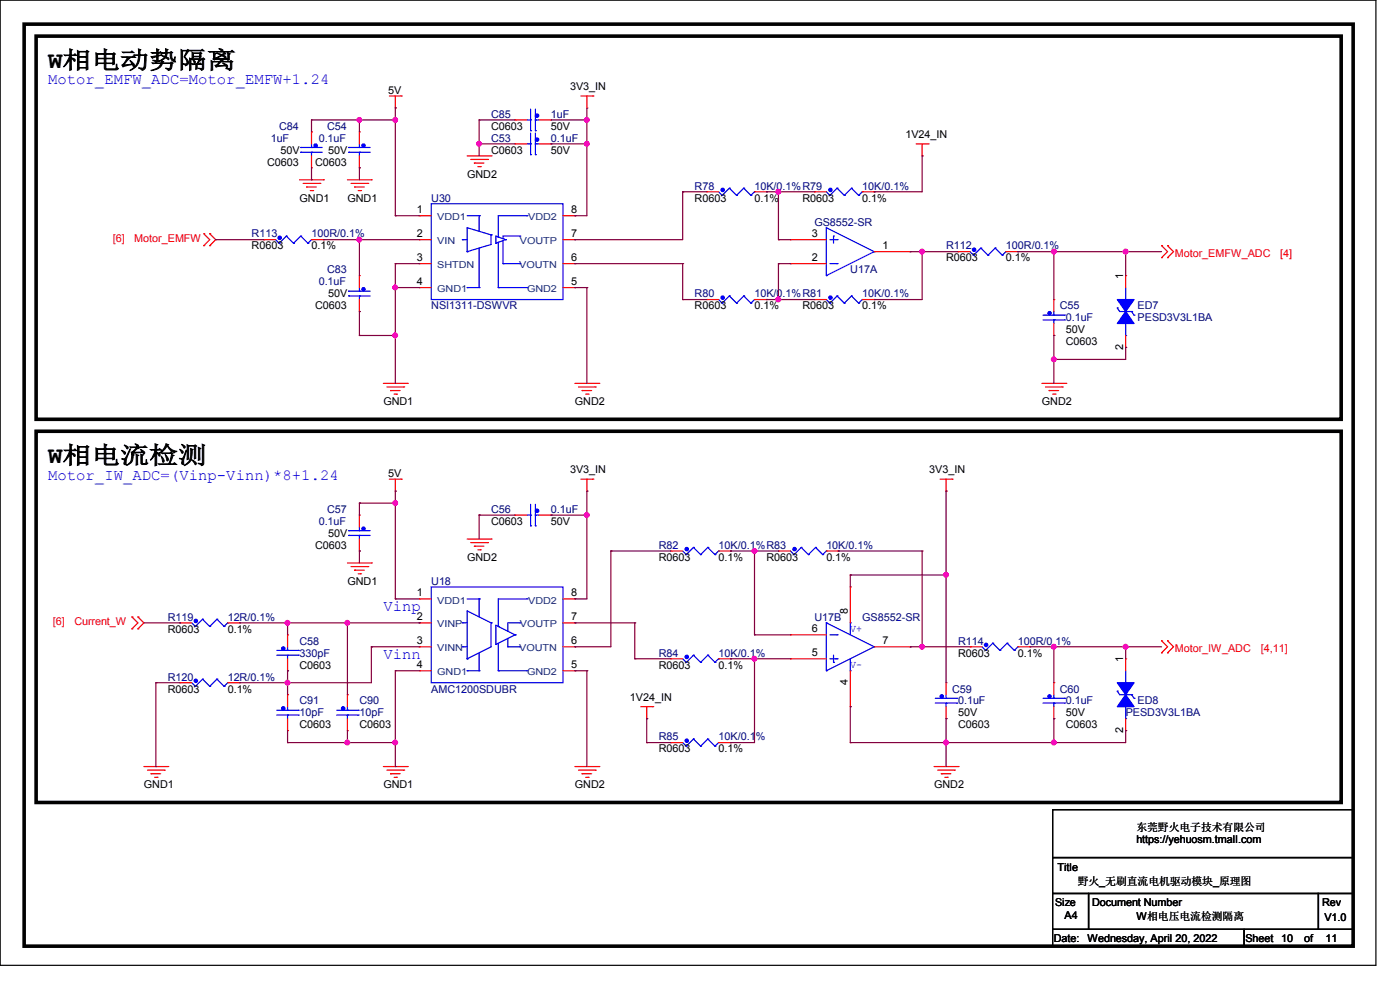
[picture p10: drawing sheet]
<svg xmlns="http://www.w3.org/2000/svg" width="297mm" height="210mm" viewBox="0 0 297 210" stroke-linecap="round" stroke-linejoin="round" font-family="sans-serif">
<path d="M0 0h291.9v204.8h-291.9zM223.3 171.7h63.8v10.2h-63.8zM223.3 181.9h63.8v7.6h-63.8zM223.3 189.5h7.6v7.6h-7.6zM223.3 197.1h40.6v3.6h-40.6zM230.9 189.5h48.8v7.6h-48.8zM263.9 197.1h23.2v3.6h-23.2zM279.7 189.5h7.4v7.6h-7.4z" fill="none" stroke="#000" stroke-width=".25"/>
<path d="M5.1 5.1h282v195.6h-282zM7.7 7.7h276.8v81.2h-276.8zM7.7 91.5h276.8v78.7h-276.8z" fill="none" stroke="#000" stroke-width=".76"/>
<g fill="none" stroke="#f00" stroke-width=".25">
<path d="M63.5 38.1h5.1M64.3 38.9h3.6M65.1 39.7h.1M65.1 39.7h2M67.9 38.9h.1M68.6 38.1h.1M73.7 38.1h5.1M74.5 38.9h3.5M75.2 39.7h.1M75.2 39.7h2.1M78 38.9h.1M78.8 38.1h.1"/>
<path d="M82.6 20.4h2.5M83.9 22.9h.1M83.9 20.4v2.5M85.1 20.4h.1M99.1 33.1h5.1M99.9 33.8h3.5M100.6 34.6h.1M100.6 34.6h2.1M101.4 35.3h.5M101.9 35.3h.1M103.4 33.8h.1M104.2 33.1h.1"/>
<path d="M123.2 20.4h2.6M124.5 22.9h.1M124.5 20.4v2.5M125.8 20.4h.1M194.4 30.5h2.5M195.6 33.1h.1M195.6 30.5v2.6M196.9 30.5h.1M43.2 52.1h.1M43.2 49.6h.1M43.2 49.6l1.3 1.2-1.3 1.3M44.5 49.6h.1"/>
<path d="M44.5 52.1h.1M44.5 49.6l1.3 1.2-1.3 1.3M65.8 40.4h.5M66.3 40.4h.1M76 40.4h.5M76.5 40.4h.1M246.4 52.1h.1M246.4 54.7h.1M246.4 52.1l1.3 1.3-1.3 1.3M247.7 52.1h.1M247.7 54.7h.1M247.7 52.1l1.3 1.3-1.3 1.3"/>
<path d="M81.3 81.3h5.1M82.1 82.1h3.5M82.8 82.8h.1M82.8 82.8h2.1M83.6 83.6h.5M84.1 83.6h.1M85.6 82.1h.1M86.4 81.3h.1M122 81.3h5M122.7 82.1h3.6M123.5 82.8h.1M123.5 82.8h2"/>
<path d="M124.2 83.6h.6M124.8 83.6h.1M126.3 82.1h.1M127 81.3h.1M221 81.3h5.1M221.8 82.1h3.5M222.5 82.8h.1M222.5 82.8h2.1M223.3 83.6h.5M223.8 83.6h.1M225.3 82.1h.1M226.1 81.3h.1"/>
<path d="M73.7 119.4h5.1M78.8 119.4h.1M82.6 101.6h2.5M83.9 104.2h.1M83.9 101.6v2.6M85.1 101.6h.1M99.1 114.3h5.1M99.9 115.1h3.5M100.6 115.9h.1M100.6 115.9h2.1M101.4 116.6h.5M101.9 116.6h.1"/>
<path d="M103.4 115.1h.1M104.2 114.3h.1M123.2 101.6h2.6M124.5 104.2h.1M124.5 101.6v2.6M125.8 101.6h.1M199.4 101.6h2.6M200.7 104.2h.1M200.7 101.6v2.6M202 101.6h.1M28 133.4h.1M28 130.9h.1"/>
<path d="M28 130.9l1.3 1.2-1.3 1.3M29.3 130.9h.1M29.3 133.4h.1M29.3 130.9l1.2 1.2-1.2 1.3M74.5 120.2h3.5M75.2 120.9h.1M75.2 120.9h2.1M76 121.7h.5M76.5 121.7h.1M78 120.2h.1M246.4 135.9h.1M246.4 138.5h.1"/>
<path d="M246.4 135.9l1.3 1.3-1.3 1.3M247.7 135.9h.1M247.7 138.5h.1M247.7 135.9l1.3 1.3-1.3 1.3M135.9 149.9h2.6M137.2 152.4h.1M137.2 149.9v2.5M138.5 149.9h.1M30.5 162.6h5.1M31.3 163.4h3.5M32 164.1h.1M32 164.1h2.1"/>
<path d="M32.8 164.9h.5M33.3 164.9h.1M34.8 163.4h.1M35.6 162.6h.1M81.3 162.6h5.1M82.1 163.4h3.5M82.8 164.1h.1M82.8 164.1h2.1M83.6 164.9h.5M84.1 164.9h.1M85.6 163.4h.1M86.4 162.6h.1"/>
<path d="M122 162.6h5M122.7 163.4h3.6M123.5 164.1h.1M123.5 164.1h2M124.2 164.9h.6M124.8 164.9h.1M126.3 163.4h.1M127 162.6h.1M198.2 162.6h5M198.9 163.4h3.6M199.7 164.1h.1M199.7 164.1h2"/>
<path d="M200.4 164.9h.6M201 164.9h.1M202.5 163.4h.1M203.2 162.6h.1"/>
</g>
<path d="M237.5 147.4h2.6M238.8 144.8h.1M238.8 152.4h.1M238.8 142.3v2.5M238.8 149.9v2.5M240.1 147.4h.1" fill="none" stroke="#00f" stroke-width=".25"/>
<path d="M237 144.8h3.6l-1.8 2.6z" fill-rule="evenodd" fill="#00f"/>
<path d="M237 144.8h3.6l-1.8 2.6zM237 146.6h.1M237 146.6l.5 .8M240.1 147.4l.5 .7M240.6 148.1h.1" fill="none" stroke="#00f" stroke-width=".25"/>
<path d="M238.8 147.4l1.8 2.5h-3.6z" fill-rule="evenodd" fill="#00f"/>
<path d="M74 113.6h.1M74 112.6h.1M74 113.6h4.5M74 112.6h4.5M76.2 113.6h.1M76.2 113.6v.7M238.8 147.4l1.8 2.5h-3.6z" fill="none" stroke="#00f" stroke-width=".25"/>
<path d="M238.8 139.7h.1M238.8 139.7v2.6M238.8 155h.1M238.8 152.4v2.6" fill="none" stroke="#f00" stroke-width=".25"/>
<circle cx="77.1" cy="112.2" r=".36" fill="#00f"/>
<g fill="none" stroke="#00f" stroke-width=".25">
<path d="M76.2 112.6h.1M76.2 111.8v.8M91.5 124.5h27.9v20.3h-27.9zM98.1 137.2h.1M98.1 132.1h.1M98.1 137.2h1M98.1 132.1h1M99.1 139.7h.1M99.1 127h2.5M101.6 127h.1M101.6 127v3.9M101.6 138.5v3.8"/>
<path d="M104.2 132.1h.1M104.2 132.1l-5.1-2.5v10.1M104.2 132.1v5.1l-5.1 2.5M105.2 136.7h.1M105.7 132.9h.1M105.7 136.4v5.9M107.7 137.2h.1M107.7 133.9h.1M107.7 137.2h2.6M107.7 135.4v1.8M109.3 134.7h.1M109.3 134.7l-4.1-2.1v4.1"/>
<path d="M109.3 134.7l-4.1 2M110.3 137.2h.1M110.3 132.1h.1M110.3 132.1h-2.6v1.8M111.8 127h.1M111.8 127h-6.1v5.9M175.3 132.1h.1M175.3 132.1v10.2M175.3 132.1l10.2 5.1M176.1 134.7h1.5M176.1 139.7h1.5M176.8 139v1.5"/>
<path d="M177.3 139.7h.1M177.6 134.7h.1M177.6 139.7h.1M180.4 132.1h.1M180.4 132.1v2.6M180.4 139.7v2.6M185.5 137.2h.1M185.5 137.2l-10.2 5.1M58.7 151.7h4.6M58.7 150.7h4.6M61 151.7h.1M61 151.7v.7"/>
<path d="M63.3 151.7h.1M63.3 150.7h.1M99.1 142.3h.1M99.1 142.3h2.5M101.6 142.3h.1M105.7 142.3h.1M105.7 142.3h6.1M111.8 142.3h.1M175.3 142.3h.1M176.8 140.5h.1M180.4 142.3h.1"/>
<circle cx="77.1" cy="112.2" r=".36"/>
</g>
<g fill="none" stroke="#f00" stroke-width=".25">
<path d="M76.2 109.3h.1M76.2 116.9h.1M76.2 109.3v2.5M76.2 114.3v2.6M88.9 127h.1M88.9 132.1h.1M88.9 137.2h.1M88.9 137.2h2.6M88.9 127h2.6M88.9 132.1h2.6M119.4 137.2h2.6M119.4 127h2.6"/>
<path d="M119.4 132.1h2.6M122 137.2h.1M122 132.1h.1M122 127h.1M167.7 139.7h.1M167.7 134.7h.1M167.7 139.7h7.6M167.7 134.7h7.6M180.4 124.5h.1M180.4 124.5v7.6M185.5 137.2h7.6M193.1 137.2h.1"/>
<path d="M88.9 142.3h.1M88.9 142.3h2.6M119.4 142.3h2.6M122 142.3h.1M180.4 149.9h.1M180.4 142.3v7.6"/>
</g>
<circle cx="60.1" cy="150.3" r=".36" fill="#00f"/>
<g fill="none" stroke="#00f" stroke-width=".25">
<path d="M63.8 32.3h.1M63.8 31.3h.1M63.8 32.3h4.6M63.8 31.3h4.6M66.1 32.3h.1M66.1 32.3v.8M61 150.7h.1M61 149.9v.8"/>
<circle cx="60.1" cy="150.3" r=".36"/>
</g>
<path d="M61 147.4h.1M61 155h.1M61 147.4v2.5M61 152.4v2.6" fill="none" stroke="#f00" stroke-width=".25"/>
<circle cx="66.9" cy="30.9" r=".36" fill="#00f"/>
<g fill="none" stroke="#00f" stroke-width=".25">
<path d="M66.1 31.3h.1M66.1 30.5v.8M144.8 116.9l.8 .7M145.6 117.6h.1M147.1 116.1h.1M147.1 116.1l-1.5 1.5M147.1 116.1l1.5 1.5M148.6 117.6h.1M150.2 116.1h.1M150.2 116.1l-1.6 1.5M150.2 116.1l1.5 1.5M151.7 117.6h.1"/>
<path d="M152.4 116.9h.1M152.4 116.9l-.7 .7"/>
<circle cx="66.9" cy="30.9" r=".36"/>
</g>
<path d="M66.1 28h.1M66.1 35.6h.1M66.1 28v2.5M66.1 33.1v2.5" fill="none" stroke="#f00" stroke-width=".25"/>
<circle cx="145.7" cy="116.5" r=".36" fill="#00f"/>
<g fill="none" stroke="#00f" stroke-width=".25">
<path d="M58.5 50.8l.7 .8M59.2 51.6h.1M60.7 50.1h.1M60.7 50.1l-1.5 1.5M60.7 50.1l1.6 1.5M62.3 51.6h.1M63.8 50.1h.1M63.8 50.1l-1.5 1.5M63.8 50.1l1.5 1.5M65.3 51.6h.1M66.1 50.8h.1M66.1 50.8l-.8 .8"/>
<path d="M175.3 58.5h.1M176.1 55.9h1.5M176.1 50.8h1.5M176.8 50.1h.1M176.8 50.1v1.5M177.6 55.9h.1M177.6 50.8h.1M185.5 53.4h.1M185.5 53.4l-10.2 5.1M185.5 53.4l-10.2-5.1v10.2"/>
<circle cx="145.7" cy="116.5" r=".36"/>
</g>
<path d="M167.7 55.9h.1M167.7 50.8h.1M167.7 55.9h7.6M167.7 50.8h7.6M185.5 53.4h7.6M193.1 53.4h.1M142.3 116.9h.1M142.3 116.9h2.5M152.4 116.9h2.6M155 116.9h.1" fill="none" stroke="#f00" stroke-width=".25"/>
<circle cx="59.3" cy="50.4" r=".36" fill="#00f"/>
<g fill="none" stroke="#00f" stroke-width=".25">
<path d="M152.4 63.5l.8 .8M153.2 64.3h.1M154.7 62.8h.1M154.7 62.8l-1.5 1.5M154.7 62.8l1.6 1.5M156.3 64.3h.1M157.8 62.8h.1M157.8 62.8l-1.5 1.5M157.8 62.8l1.5 1.5M159.3 64.3h.1M160.1 63.5h.1M160.1 63.5l-.8 .8"/>
<circle cx="59.3" cy="50.4" r=".36"/>
</g>
<path d="M55.9 50.8h.1M55.9 50.8h2.6M66.1 50.8h2.5M68.6 50.8h.1" fill="none" stroke="#f00" stroke-width=".25"/>
<circle cx="153.3" cy="63.1" r=".36" fill="#00f"/>
<g fill="none" stroke="#00f" stroke-width=".25">
<path d="M144.8 139.7l.8 .8M147.1 139h.1M147.1 139l-1.5 1.5M147.1 139l1.5 1.5M150.2 139h.1M150.2 139l-1.6 1.5M150.2 139l1.5 1.5M152.4 139.7h.1M152.4 139.7l-.7 .8M145.6 140.5h.1M148.6 140.5h.1M151.7 140.5h.1"/>
<circle cx="153.3" cy="63.1" r=".36"/>
</g>
<path d="M149.9 63.5h.1M149.9 63.5h2.5M160.1 63.5h2.5M162.6 63.5h.1" fill="none" stroke="#f00" stroke-width=".25"/>
<circle cx="145.7" cy="139.3" r=".36" fill="#00f"/>
<g fill="none" stroke="#00f" stroke-width=".25">
<path d="M208.3 137.2l.8 .8M209.1 138h.1M210.6 136.4h.1M210.6 136.4l-1.5 1.6M210.6 136.4l1.5 1.6M212.1 138h.1M213.7 136.4h.1M213.7 136.4l-1.6 1.6M213.7 136.4l1.5 1.6M215.2 138h.1M215.9 137.2h.1M215.9 137.2l-.7 .8"/>
<circle cx="145.7" cy="139.3" r=".36"/>
</g>
<path d="M142.3 139.7h.1M142.3 139.7h2.5M152.4 139.7h2.6M155 139.7h.1" fill="none" stroke="#f00" stroke-width=".25"/>
<circle cx="209.2" cy="136.8" r=".36" fill="#00f"/>
<g fill="none" stroke="#00f" stroke-width=".25">
<path d="M71.4 151.7h4.6M71.4 150.7h4.6M73.7 151.7h.1M73.7 151.7v.7M76 151.7h.1M76 150.7h.1"/>
<circle cx="209.2" cy="136.8" r=".36"/>
</g>
<path d="M205.8 137.2h.1M205.8 137.2h2.5M215.9 137.2h2.6M218.5 137.2h.1" fill="none" stroke="#f00" stroke-width=".25"/>
<circle cx="72.8" cy="150.3" r=".36" fill="#00f"/>
<g fill="none" stroke="#00f" stroke-width=".25">
<path d="M205.8 53.4l.7 .7M206.5 54.1h.1M208.1 52.6h.1M208.1 52.6l-1.6 1.5M208.1 52.6l1.5 1.5M209.6 54.1h.1M211.1 52.6h.1M211.1 52.6l-1.5 1.5M211.1 52.6l1.5 1.5M212.6 54.1h.1M213.4 53.4h.1M213.4 53.4l-.8 .7"/>
<path d="M73.7 150.7h.1M73.7 149.9v.8"/>
<circle cx="72.8" cy="150.3" r=".36"/>
</g>
<path d="M73.7 147.4h.1M73.7 155h.1M73.7 147.4v2.5M73.7 152.4v2.6" fill="none" stroke="#f00" stroke-width=".25"/>
<circle cx="206.6" cy="53" r=".36" fill="#00f"/>
<g fill="none" stroke="#00f" stroke-width=".25">
<path d="M154.7 39.9h.1M154.7 39.9l-1.5 1.5M154.7 39.9l1.6 1.5M157.8 39.9h.1M157.8 39.9l-1.5 1.5M157.8 39.9l1.5 1.5M152.4 40.7l.8 .7M153.2 41.4h.1M156.3 41.4h.1M159.3 41.4h.1M160.1 40.7h.1M160.1 40.7l-.8 .7"/>
<circle cx="206.6" cy="53" r=".36"/>
</g>
<path d="M203.2 53.4h.1M203.2 53.4h2.6M213.4 53.4h2.5M215.9 53.4h.1" fill="none" stroke="#f00" stroke-width=".25"/>
<circle cx="153.3" cy="40.3" r=".36" fill="#00f"/>
<g fill="none" stroke="#00f" stroke-width=".25">
<path d="M74 32.3h.1M74 31.3h.1M74 32.3h4.5M74 31.3h4.5M76.2 32.3h.1M76.2 32.3v.8"/>
<circle cx="153.3" cy="40.3" r=".36"/>
</g>
<path d="M149.9 40.7h.1M149.9 40.7h2.5M160.1 40.7h2.5M162.6 40.7h.1" fill="none" stroke="#f00" stroke-width=".25"/>
<circle cx="77.1" cy="30.9" r=".36" fill="#00f"/>
<g fill="none" stroke="#00f" stroke-width=".25">
<path d="M76.2 31.3h.1M76.2 30.5v.8M40.7 132.1l.7 .8M41.4 132.9h.1M43 131.4h.1M43 131.4l-1.6 1.5M43 131.4l1.5 1.5M44.5 132.9h.1M46 131.4h.1M46 131.4l-1.5 1.5M46 131.4l1.5 1.5M47.5 132.9h.1"/>
<path d="M48.3 132.1h.1M48.3 132.1l-.8 .8"/>
<circle cx="77.1" cy="30.9" r=".36"/>
</g>
<path d="M76.2 28h.1M76.2 35.6h.1M76.2 28v2.5M76.2 33.1v2.5" fill="none" stroke="#f00" stroke-width=".25"/>
<circle cx="41.5" cy="131.7" r=".36" fill="#00f"/>
<g fill="none" stroke="#00f" stroke-width=".25">
<path d="M167.7 116.9l.7 .7M168.4 117.6h.1M170 116.1h.1M170 116.1l-1.6 1.5M170 116.1l1.5 1.5M171.5 117.6h.1M173 116.1h.1M173 116.1l-1.5 1.5M173 116.1l1.5 1.5M174.5 117.6h.1M175.3 116.9h.1M175.3 116.9l-.8 .7"/>
<circle cx="41.5" cy="131.7" r=".36"/>
</g>
<path d="M38.1 132.1h.1M38.1 132.1h2.6M48.3 132.1h2.5M50.8 132.1h.1" fill="none" stroke="#f00" stroke-width=".25"/>
<circle cx="168.5" cy="116.5" r=".36" fill="#00f"/>
<g fill="none" stroke="#00f" stroke-width=".25">
<path d="M144.8 157.5l.8 .8M145.6 158.3h.1M147.1 156.8h.1M147.1 156.8l-1.5 1.5M147.1 156.8l1.5 1.5M148.6 158.3h.1M150.2 156.8h.1M150.2 156.8l-1.6 1.5M150.2 156.8l1.5 1.5M151.7 158.3h.1M152.4 157.5h.1M152.4 157.5l-.7 .8"/>
<circle cx="168.5" cy="116.5" r=".36"/>
</g>
<path d="M165.1 116.9h.1M165.1 116.9h2.6M175.3 116.9h2.5M177.8 116.9h.1" fill="none" stroke="#f00" stroke-width=".25"/>
<circle cx="145.7" cy="157.1" r=".36" fill="#00f"/>
<g fill="none" stroke="#00f" stroke-width=".25">
<path d="M111.8 109.3h.8M112.6 111.5h.1M112.6 109.3h.1M112.6 107v4.5M113.6 111.5h.1M113.6 107v4.5"/>
<circle cx="145.7" cy="157.1" r=".36"/>
</g>
<path d="M142.3 157.5h.1M142.3 157.5h2.5M152.4 157.5h2.6M155 157.5h.1" fill="none" stroke="#f00" stroke-width=".25"/>
<circle cx="113.9" cy="108.4" r=".36" fill="#00f"/>
<g fill="none" stroke="#00f" stroke-width=".25">
<path d="M175.3 63.5l.8 .8M176.1 64.3h.1M177.6 62.8h.1M177.6 62.8l-1.5 1.5M177.6 62.8l1.5 1.5M179.1 64.3h.1M180.6 62.8h.1M180.6 62.8l-1.5 1.5M180.6 62.8l1.6 1.5M182.2 64.3h.1M182.9 63.5h.1M182.9 63.5l-.7 .8"/>
<path d="M113.6 109.3h.1M113.6 109.3h.7"/>
<circle cx="113.9" cy="108.4" r=".36"/>
</g>
<path d="M109.3 109.3h.1M109.3 109.3h2.5M114.3 109.3h2.6M116.9 109.3h.1" fill="none" stroke="#f00" stroke-width=".25"/>
<circle cx="176.2" cy="63.1" r=".36" fill="#00f"/>
<g fill="none" stroke="#00f" stroke-width=".25">
<path d="M111.8 25.4h.8M112.6 27.7h.1M112.6 25.4h.1M112.6 23.2v4.5M113.6 27.7h.1M113.6 23.2v4.5"/>
<circle cx="176.2" cy="63.1" r=".36"/>
</g>
<path d="M172.8 63.5h.1M172.8 63.5h2.5M182.9 63.5h2.6M185.5 63.5h.1" fill="none" stroke="#f00" stroke-width=".25"/>
<circle cx="113.9" cy="24.5" r=".36" fill="#00f"/>
<g fill="none" stroke="#00f" stroke-width=".25">
<path d="M113.6 25.4h.1M113.6 25.4h.7M91.5 43.2h27.9v20.3h-27.9zM98.1 50.8h.1M98.1 50.8h1M99.1 53.4h.1M99.1 45.8h2.5M101.6 45.8h.1M101.6 45.8v3.3M101.6 52.6v8.4M104.2 49.8h.1M104.2 49.8l-5.1-1.5v5.1"/>
<path d="M104.2 49.8v2.1l-5.1 1.5M105.2 51.6h.1M105.7 50.3h.1M105.7 51.4v9.6M106.7 55.9h.1M106.7 50.6h.1M106.7 51.1v4.8M106.7 55.9h3.6M107.2 50.8h.1M107.2 50.8l-2-.7v1.5M107.2 50.8l-2 .8M110.3 55.9h.1"/>
<path d="M110.3 50.1h.1M110.3 50.1h-3.6v.5M111.8 45.8h.1M111.8 45.8h-6.1v4.5M99.1 61h.1M99.1 61h2.5M101.6 61h.1M105.7 61h.1M105.7 61h6.1M111.8 61h.1M198.4 149.1h4.6M198.4 148.1h4.6"/>
<path d="M200.7 149.1h.1M200.7 149.1v.8M203 149.1h.1M203 148.1h.1"/>
<circle cx="113.9" cy="24.5" r=".36"/>
</g>
<g fill="none" stroke="#f00" stroke-width=".25">
<path d="M109.3 25.4h.1M109.3 25.4h2.5M114.3 25.4h2.6M116.9 25.4h.1M88.9 45.8h.1M88.9 50.8h.1M88.9 55.9h.1M88.9 45.8h2.6M88.9 50.8h2.6M88.9 55.9h2.6M119.4 45.8h2.6M119.4 50.8h2.6"/>
<path d="M119.4 55.9h2.6M122 55.9h.1M122 50.8h.1M122 45.8h.1M88.9 61h.1M88.9 61h2.6M119.4 61h2.6M122 61h.1"/>
</g>
<circle cx="199.8" cy="147.7" r=".36" fill="#00f"/>
<g fill="none" stroke="#00f" stroke-width=".25">
<path d="M58.7 139h4.6M58.7 138h4.6M61 139h.1M61 139v.7M63.3 139h.1M63.3 138h.1M200.7 148.1h.1M200.7 147.4v.7"/>
<circle cx="199.8" cy="147.7" r=".36"/>
</g>
<path d="M200.7 144.8h.1M200.7 152.4h.1M200.7 144.8v2.6M200.7 149.9v2.5" fill="none" stroke="#f00" stroke-width=".25"/>
<circle cx="60.1" cy="137.6" r=".36" fill="#00f"/>
<g fill="none" stroke="#00f" stroke-width=".25">
<path d="M177.6 39.9h.1M177.6 39.9l-1.5 1.5M177.6 39.9l1.5 1.5M180.6 39.9h.1M180.6 39.9l-1.5 1.5M180.6 39.9l1.6 1.5M175.3 40.7l.8 .7M176.1 41.4h.1M179.1 41.4h.1M182.2 41.4h.1M182.9 40.7h.1M182.9 40.7l-.7 .7"/>
<path d="M61 138h.1M61 137.2v.8"/>
<circle cx="60.1" cy="137.6" r=".36"/>
</g>
<path d="M61 134.7h.1M61 134.7v2.5M61 139.7v2.6M61 142.3h.1" fill="none" stroke="#f00" stroke-width=".25"/>
<circle cx="176.2" cy="40.3" r=".36" fill="#00f"/>
<g fill="none" stroke="#00f" stroke-width=".25">
<path d="M74 62.8h.1M74 61.8h.1M74 62.8h4.5M74 61.8h4.5M76.2 62.8h.1M76.2 62.8v.7"/>
<circle cx="176.2" cy="40.3" r=".36"/>
</g>
<path d="M172.8 40.7h.1M172.8 40.7h2.5M182.9 40.7h2.6M185.5 40.7h.1" fill="none" stroke="#f00" stroke-width=".25"/>
<circle cx="77.1" cy="61.4" r=".36" fill="#00f"/>
<g fill="none" stroke="#00f" stroke-width=".25">
<path d="M76.2 61.8h.1M76.2 61v.8M40.7 144.8l.7 .8M41.4 145.6h.1M43 144.1h.1M43 144.1l-1.6 1.5M43 144.1l1.5 1.5M44.5 145.6h.1M46 144.1h.1M46 144.1l-1.5 1.5M46 144.1l1.5 1.5M47.5 145.6h.1"/>
<path d="M48.3 144.8h.1M48.3 144.8l-.8 .8"/>
<circle cx="77.1" cy="61.4" r=".36"/>
</g>
<path d="M76.2 58.5h.1M76.2 58.5v2.5M76.2 66.1h.1M76.2 63.5v2.6" fill="none" stroke="#f00" stroke-width=".25"/>
<circle cx="41.5" cy="144.4" r=".36" fill="#00f"/>
<g fill="none" stroke="#00f" stroke-width=".25">
<path d="M237.5 66.1h2.6M238.8 63.5h.1M238.8 71.2h.1M238.8 61v2.5M238.8 68.6v2.6M240.1 66.1h.1"/>
<circle cx="41.5" cy="144.4" r=".36"/>
</g>
<path d="M38.1 144.8h.1M38.1 144.8h2.6M48.3 144.8h2.5M50.8 144.8h.1" fill="none" stroke="#f00" stroke-width=".25"/>
<path d="M237 63.5h3.6l-1.8 2.6z" fill-rule="evenodd" fill="#00f"/>
<path d="M237 63.5h3.6l-1.8 2.6zM237 65.3h.1M237 65.3l.5 .8M240.1 66.1l.5 .7M240.6 66.8h.1" fill="none" stroke="#00f" stroke-width=".25"/>
<path d="M238.8 66.1l1.8 2.5h-3.6z" fill-rule="evenodd" fill="#00f"/>
<path d="M238.8 66.1l1.8 2.5h-3.6zM221.3 149.1h4.5M221.3 148.1h4.5M223.6 149.1h.1M223.6 149.1v.8M225.8 149.1h.1M225.8 148.1h.1" fill="none" stroke="#00f" stroke-width=".25"/>
<path d="M238.8 58.5h.1M238.8 58.5v2.5M238.8 73.7h.1M238.8 71.2v2.5" fill="none" stroke="#f00" stroke-width=".25"/>
<circle cx="222.7" cy="147.7" r=".36" fill="#00f"/>
<g fill="none" stroke="#00f" stroke-width=".25">
<path d="M221.3 67.9h4.5M221.3 66.8h4.5M223.6 67.9h.1M223.6 67.9v.7M225.8 67.9h.1M225.8 66.8h.1M223.6 148.1h.1M223.6 147.4v.7"/>
<circle cx="222.7" cy="147.7" r=".36"/>
</g>
<path d="M223.6 144.8h.1M223.6 152.4h.1M223.6 144.8v2.6M223.6 149.9v2.5" fill="none" stroke="#f00" stroke-width=".25"/>
<circle cx="222.7" cy="66.4" r=".36" fill="#00f"/>
<g fill="none" stroke="#00f" stroke-width=".25">
<path d="M111.8 30.5h.8M112.6 32.8h.1M112.6 30.5h.1M112.6 28.2v4.6M113.6 32.8h.1M113.6 28.2v4.6M223.6 66.8h.1M223.6 66.1v.7"/>
<circle cx="222.7" cy="66.4" r=".36"/>
</g>
<path d="M223.6 63.5h.1M223.6 71.2h.1M223.6 63.5v2.6M223.6 68.6v2.6" fill="none" stroke="#f00" stroke-width=".25"/>
<circle cx="113.9" cy="29.6" r=".36" fill="#00f"/>
<g fill="none" stroke="#00f" stroke-width=".25">
<path d="M113.6 30.5h.1M113.6 30.5h.7"/>
<circle cx="113.9" cy="29.6" r=".36"/>
</g>
<path d="M109.3 30.5h.1M109.3 30.5h2.5M114.3 30.5h2.6M116.9 30.5h.1" fill="none" stroke="#f00" stroke-width=".25"/>
<path d="M124.5 104.2h.1M124.5 104.2v5.1M122 127h.1M122 127h2.5M122 142.3h.1M122 142.3h2.5M124.5 142.3h.1M124.5 142.3v20.3" fill="none" stroke="#800040" stroke-width=".25"/>
<circle cx="124.5" cy="109.2" r=".49" fill="#f0f"/>
<circle cx="124.5" cy="109.2" r=".49" fill="none" stroke="#f0f" stroke-width=".25"/>
<path d="M76.2 116.9h.1M76.2 116.9v2.5M83.9 104.2h.1M83.9 104.2v2.5M101.6 109.3h.1M101.6 109.3h7.7M101.6 109.3v5M116.9 109.3h.1M116.9 109.3h7.6M124.5 109.3h.1M124.5 109.3v17.7" fill="none" stroke="#800040" stroke-width=".25"/>
<circle cx="83.8" cy="106.7" r=".49" fill="#f0f"/>
<circle cx="83.8" cy="106.7" r=".49" fill="none" stroke="#f0f" stroke-width=".25"/>
<g fill="none" stroke="#800040" stroke-width=".25">
<path d="M76.2 106.7h.1M76.2 106.7v2.6M76.2 106.7h7.7M83.9 106.7h.1M83.9 106.7v20.3M50.8 132.1h10.2M61 132.1h.1M78.8 137.2h.1M78.8 137.2h10.1M83.9 127h.1M83.9 127h5M83.9 142.3h.1"/>
<path d="M83.9 157.5h.1M83.9 142.3v15.2M83.9 142.3h5"/>
</g>
<circle cx="83.8" cy="157.5" r=".49" fill="#f0f"/>
<circle cx="83.8" cy="157.5" r=".49" fill="none" stroke="#f0f" stroke-width=".25"/>
<path d="M61 132.1h.1M61 132.1v2.6M61 132.1h12.7M73.7 132.1h.1" fill="none" stroke="#800040" stroke-width=".25"/>
<circle cx="61" cy="132.1" r=".49" fill="#f0f"/>
<circle cx="61" cy="132.1" r=".49" fill="none" stroke="#f0f" stroke-width=".25"/>
<g fill="none" stroke="#800040" stroke-width=".25">
<path d="M129.6 116.9h.1M129.6 116.9h12.7M155 116.9h.1M155 116.9h10.1M160.1 116.9h.1M177.8 116.9h.1M177.8 116.9h17.8M134.7 139.7h.1M134.7 139.7h7.6M155 139.7h.1M155 139.7h5.1M160.1 134.7h.1"/>
<path d="M160.1 139.7h.1M160.1 134.7h7.6M160.1 139.7v17.8h-5.1M193.1 137.2h.1M193.1 137.2h2.5M61 142.3h.1M61 142.3v2.5M155 157.5h.1M180.4 149.9h.1M180.4 149.9v7.6M200.7 152.4h.1M200.7 152.4v5.1"/>
</g>
<circle cx="160" cy="139.7" r=".49" fill="#f0f"/>
<circle cx="160" cy="139.7" r=".49" fill="none" stroke="#f0f" stroke-width=".25"/>
<path d="M195.6 116.9h.1M195.6 116.9v20.3M122 132.1h.1M122 132.1h12.7M134.7 132.1h.1M134.7 132.1v7.6M160.1 139.7h.1M160.1 139.7h7.6M137.2 157.5h.1M137.2 152.4h.1M137.2 157.5h5.1M137.2 152.4v5.1" fill="none" stroke="#800040" stroke-width=".25"/>
<circle cx="195.6" cy="137.2" r=".49" fill="#f0f"/>
<circle cx="195.6" cy="137.2" r=".49" fill="none" stroke="#f0f" stroke-width=".25"/>
<path d="M160.1 116.9h.1M160.1 116.9v17.8" fill="none" stroke="#800040" stroke-width=".25"/>
<circle cx="160" cy="116.9" r=".49" fill="#f0f"/>
<circle cx="160" cy="116.9" r=".49" fill="none" stroke="#f0f" stroke-width=".25"/>
<path d="M200.7 104.2h.1M200.7 104.2v40.6M180.4 122h.1M180.4 122h20.3M180.4 122v2.5M200.7 122h.1M180.4 157.5h.1M180.4 157.5h20.3M200.7 157.5h.1M200.7 157.5v5.1" fill="none" stroke="#800040" stroke-width=".25"/>
<circle cx="200.7" cy="121.9" r=".49" fill="#f0f"/>
<circle cx="200.7" cy="121.9" r=".49" fill="none" stroke="#f0f" stroke-width=".25"/>
<path d="M223.6 137.2h.1M223.6 137.2v7.6M223.6 137.2h15.2M200.7 157.5h.1M223.6 152.4h.1M223.6 152.4v5.1h-22.9" fill="none" stroke="#800040" stroke-width=".25"/>
<circle cx="223.5" cy="157.5" r=".49" fill="#f0f"/>
<circle cx="223.5" cy="157.5" r=".49" fill="none" stroke="#f0f" stroke-width=".25"/>
<circle cx="200.7" cy="157.5" r=".49" fill="#f0f"/>
<circle cx="200.7" cy="157.5" r=".49" fill="none" stroke="#f0f" stroke-width=".25"/>
<path d="M238.8 137.2h.1M238.8 137.2v2.5" fill="none" stroke="#800040" stroke-width=".25"/>
<circle cx="238.8" cy="137.2" r=".49" fill="#f0f"/>
<circle cx="238.8" cy="137.2" r=".49" fill="none" stroke="#f0f" stroke-width=".25"/>
<path d="M129.6 116.9h.1M129.6 116.9v20.3h-7.6M78.8 137.2h.1M78.8 137.2v7.6h-17.8M122 137.2h.1M238.8 137.2h.1M238.8 137.2h7.6M61 144.8h.1M223.6 157.5h.1M238.8 155h.1M238.8 155v2.5h-15.2" fill="none" stroke="#800040" stroke-width=".25"/>
<circle cx="61" cy="144.8" r=".49" fill="#f0f"/>
<circle cx="61" cy="144.8" r=".49" fill="none" stroke="#f0f" stroke-width=".25"/>
<g fill="none" stroke="#800040" stroke-width=".25">
<path d="M76.2 35.6h.1M76.2 25.4h.1M76.2 25.4v2.6M76.2 35.6v2.5M76.2 25.4h7.7M83.9 22.9h.1M83.9 25.4h.1M83.9 22.9v22.9M101.6 30.5h.1M101.6 30.5h7.7M101.6 30.5v2.6M116.9 30.5h.1"/>
<path d="M116.9 30.5h7.6M124.5 25.4h.1M124.5 30.5h.1M124.5 22.9v2.5M124.5 30.5v15.3h-2.5M122 55.9h.1M122 45.8h.1M122 55.9h22.8M122 61h.1M122 61h2.5M124.5 61h.1M124.5 61v20.3"/>
</g>
<circle cx="83.8" cy="25.4" r=".49" fill="#f0f"/>
<circle cx="83.8" cy="25.4" r=".49" fill="none" stroke="#f0f" stroke-width=".25"/>
<path d="M68.6 50.8h.1M68.6 50.8h7.6M83.9 45.8h.1M83.9 45.8h5" fill="none" stroke="#800040" stroke-width=".25"/>
<circle cx="76.2" cy="50.8" r=".49" fill="#f0f"/>
<circle cx="76.2" cy="50.8" r=".49" fill="none" stroke="#f0f" stroke-width=".25"/>
<path d="M83.9 55.9h.1M83.9 55.9h5M83.9 55.9v5.1" fill="none" stroke="#800040" stroke-width=".25"/>
<circle cx="83.8" cy="61" r=".49" fill="#f0f"/>
<circle cx="83.8" cy="61" r=".49" fill="none" stroke="#f0f" stroke-width=".25"/>
<g fill="none" stroke="#800040" stroke-width=".25">
<path d="M122 50.8h.1M122 50.8h22.8M165.1 55.9h.1M165.1 55.9v7.6M165.1 55.9h2.6M195.6 53.4h.1M195.6 53.4v10.1h-10.1M83.9 61h.1M83.9 61h5M83.9 61v10.2M165.1 63.5h.1M165.1 63.5h7.7"/>
<path d="M185.5 63.5h.1M223.6 71.2h.1M223.6 71.2v5"/>
</g>
<circle cx="195.6" cy="53.4" r=".49" fill="#f0f"/>
<circle cx="195.6" cy="53.4" r=".49" fill="none" stroke="#f0f" stroke-width=".25"/>
<path d="M195.6 33.1h.1M195.6 33.1v7.6M162.6 40.7h.1M162.6 40.7h2.5M165.1 40.7h.1M165.1 40.7v10.1M193.1 53.4h.1M193.1 53.4h2.5M223.6 53.4h.1M223.6 53.4v10.1" fill="none" stroke="#800040" stroke-width=".25"/>
<circle cx="165.1" cy="40.7" r=".49" fill="#f0f"/>
<circle cx="165.1" cy="40.7" r=".49" fill="none" stroke="#f0f" stroke-width=".25"/>
<path d="M165.1 40.7h.1M165.1 50.8h.1M165.1 40.7h7.7M165.1 50.8h2.6M162.6 63.5h.1M162.6 63.5h2.5" fill="none" stroke="#800040" stroke-width=".25"/>
<circle cx="165.1" cy="63.5" r=".49" fill="#f0f"/>
<circle cx="165.1" cy="63.5" r=".49" fill="none" stroke="#f0f" stroke-width=".25"/>
<path d="M144.8 40.7h.1M144.8 55.9h.1M144.8 40.7h5.1M144.8 40.7v10.1M144.8 55.9v7.6M185.5 40.7h.1M185.5 40.7h10.1M223.6 53.4h.1M223.6 53.4h15.2M144.8 63.5h.1M144.8 63.5h5.1" fill="none" stroke="#800040" stroke-width=".25"/>
<circle cx="238.8" cy="53.4" r=".49" fill="#f0f"/>
<circle cx="238.8" cy="53.4" r=".49" fill="none" stroke="#f0f" stroke-width=".25"/>
<path d="M238.8 53.4h.1M238.8 53.4v5.1M238.8 53.4h7.6M223.6 76.2h.1M223.6 76.2v5.1M238.8 73.7h.1M238.8 73.7v2.5h-15.2" fill="none" stroke="#800040" stroke-width=".25"/>
<circle cx="223.5" cy="76.2" r=".49" fill="#f0f"/>
<circle cx="223.5" cy="76.2" r=".49" fill="none" stroke="#f0f" stroke-width=".25"/>
<path d="M215.9 53.4h.1M215.9 53.4h7.7" fill="none" stroke="#800040" stroke-width=".25"/>
<circle cx="223.5" cy="53.4" r=".49" fill="#f0f"/>
<circle cx="223.5" cy="53.4" r=".49" fill="none" stroke="#f0f" stroke-width=".25"/>
<g fill="none" stroke="#800040" stroke-width=".25">
<path d="M45.8 50.8h.1M45.8 50.8h10.1M76.2 50.8h.1M76.2 50.8h12.7M76.2 50.8v7.7M195.6 53.4h.1M195.6 53.4h7.6M76.2 66.1h.1M76.2 71.2h.1M76.2 66.1v5.1M76.2 71.2h7.7M83.9 71.2h.1"/>
<path d="M83.9 71.2v10.1"/>
</g>
<circle cx="83.8" cy="71.1" r=".49" fill="#f0f"/>
<circle cx="83.8" cy="71.1" r=".49" fill="none" stroke="#f0f" stroke-width=".25"/>
<path d="M66.1 25.4h.1M66.1 25.4v2.6M66.1 25.4h10.1M76.2 25.4h.1" fill="none" stroke="#800040" stroke-width=".25"/>
<circle cx="76.2" cy="25.4" r=".49" fill="#f0f"/>
<circle cx="76.2" cy="25.4" r=".49" fill="none" stroke="#f0f" stroke-width=".25"/>
<path d="M66.1 38.1h.1M66.1 35.6v2.5M116.9 25.4h7.6M124.5 25.4h.1M124.5 30.5h.1M124.5 25.4v5.1" fill="none" stroke="#800040" stroke-width=".25"/>
<circle cx="124.5" cy="25.4" r=".49" fill="#f0f"/>
<circle cx="124.5" cy="25.4" r=".49" fill="none" stroke="#f0f" stroke-width=".25"/>
<circle cx="124.5" cy="30.5" r=".49" fill="#f0f"/>
<circle cx="124.5" cy="30.5" r=".49" fill="none" stroke="#f0f" stroke-width=".25"/>
<path d="M101.6 25.4h.1M101.6 30.5h.1M101.6 25.4h7.7M101.6 25.4v5.1" fill="none" stroke="#800040" stroke-width=".25"/>
<circle cx="101.6" cy="30.5" r=".49" fill="#f0f"/>
<circle cx="101.6" cy="30.5" r=".49" fill="none" stroke="#f0f" stroke-width=".25"/>
<path d="M195.6 137.2h.1M195.6 137.2h10.2M218.5 137.2h5.1M223.6 137.2h.1" fill="none" stroke="#800040" stroke-width=".25"/>
<circle cx="223.5" cy="137.2" r=".49" fill="#f0f"/>
<circle cx="223.5" cy="137.2" r=".49" fill="none" stroke="#f0f" stroke-width=".25"/>
<path d="M73.7 132.1h.1M73.7 132.1v15.3M73.7 132.1h15.2M88.9 132.1h.1" fill="none" stroke="#800040" stroke-width=".25"/>
<circle cx="73.7" cy="132.1" r=".49" fill="#f0f"/>
<circle cx="73.7" cy="132.1" r=".49" fill="none" stroke="#f0f" stroke-width=".25"/>
<path d="M61 144.8h.1M61 144.8v2.6M73.7 157.5h.1M73.7 155v2.5M73.7 157.5h10.2M83.9 157.5h.1" fill="none" stroke="#800040" stroke-width=".25"/>
<circle cx="73.7" cy="157.5" r=".49" fill="#f0f"/>
<circle cx="73.7" cy="157.5" r=".49" fill="none" stroke="#f0f" stroke-width=".25"/>
<g fill="none" stroke="#800040" stroke-width=".25">
<path d="M30.5 132.1h7.6M38.1 132.1h.1M33.1 144.8h.1M33.1 144.8h5M33.1 144.8v17.8M50.8 144.8h10.2M61 157.5h.1M61 144.8h.1M61 155v2.5M61 157.5h12.7M73.7 157.5h.1M83.9 157.5v5.1"/>
<path d="M33.1 162.6h.1M83.9 162.6h.1"/>
</g>
<circle cx="124.5" cy="109.2" r=".49" fill="#f0f"/>
<circle cx="124.5" cy="109.2" r=".49" fill="none" stroke="#f0f" stroke-width=".25"/>
<circle cx="83.8" cy="106.7" r=".49" fill="#f0f"/>
<circle cx="83.8" cy="106.7" r=".49" fill="none" stroke="#f0f" stroke-width=".25"/>
<circle cx="83.8" cy="157.5" r=".49" fill="#f0f"/>
<circle cx="83.8" cy="157.5" r=".49" fill="none" stroke="#f0f" stroke-width=".25"/>
<circle cx="61" cy="132.1" r=".49" fill="#f0f"/>
<circle cx="61" cy="132.1" r=".49" fill="none" stroke="#f0f" stroke-width=".25"/>
<circle cx="160" cy="139.7" r=".49" fill="#f0f"/>
<circle cx="160" cy="139.7" r=".49" fill="none" stroke="#f0f" stroke-width=".25"/>
<circle cx="195.6" cy="137.2" r=".49" fill="#f0f"/>
<circle cx="195.6" cy="137.2" r=".49" fill="none" stroke="#f0f" stroke-width=".25"/>
<circle cx="160" cy="116.9" r=".49" fill="#f0f"/>
<circle cx="160" cy="116.9" r=".49" fill="none" stroke="#f0f" stroke-width=".25"/>
<circle cx="200.7" cy="121.9" r=".49" fill="#f0f"/>
<circle cx="200.7" cy="121.9" r=".49" fill="none" stroke="#f0f" stroke-width=".25"/>
<circle cx="223.5" cy="157.5" r=".49" fill="#f0f"/>
<circle cx="223.5" cy="157.5" r=".49" fill="none" stroke="#f0f" stroke-width=".25"/>
<circle cx="200.7" cy="157.5" r=".49" fill="#f0f"/>
<circle cx="200.7" cy="157.5" r=".49" fill="none" stroke="#f0f" stroke-width=".25"/>
<circle cx="238.8" cy="137.2" r=".49" fill="#f0f"/>
<circle cx="238.8" cy="137.2" r=".49" fill="none" stroke="#f0f" stroke-width=".25"/>
<circle cx="61" cy="144.8" r=".49" fill="#f0f"/>
<circle cx="61" cy="144.8" r=".49" fill="none" stroke="#f0f" stroke-width=".25"/>
<circle cx="83.8" cy="25.4" r=".49" fill="#f0f"/>
<circle cx="83.8" cy="25.4" r=".49" fill="none" stroke="#f0f" stroke-width=".25"/>
<circle cx="76.2" cy="50.8" r=".49" fill="#f0f"/>
<circle cx="76.2" cy="50.8" r=".49" fill="none" stroke="#f0f" stroke-width=".25"/>
<circle cx="83.8" cy="61" r=".49" fill="#f0f"/>
<circle cx="83.8" cy="61" r=".49" fill="none" stroke="#f0f" stroke-width=".25"/>
<circle cx="195.6" cy="53.4" r=".49" fill="#f0f"/>
<circle cx="195.6" cy="53.4" r=".49" fill="none" stroke="#f0f" stroke-width=".25"/>
<circle cx="165.1" cy="40.7" r=".49" fill="#f0f"/>
<circle cx="165.1" cy="40.7" r=".49" fill="none" stroke="#f0f" stroke-width=".25"/>
<circle cx="165.1" cy="63.5" r=".49" fill="#f0f"/>
<circle cx="165.1" cy="63.5" r=".49" fill="none" stroke="#f0f" stroke-width=".25"/>
<circle cx="238.8" cy="53.4" r=".49" fill="#f0f"/>
<circle cx="238.8" cy="53.4" r=".49" fill="none" stroke="#f0f" stroke-width=".25"/>
<circle cx="223.5" cy="76.2" r=".49" fill="#f0f"/>
<circle cx="223.5" cy="76.2" r=".49" fill="none" stroke="#f0f" stroke-width=".25"/>
<circle cx="223.5" cy="53.4" r=".49" fill="#f0f"/>
<circle cx="223.5" cy="53.4" r=".49" fill="none" stroke="#f0f" stroke-width=".25"/>
<circle cx="83.8" cy="71.1" r=".49" fill="#f0f"/>
<circle cx="83.8" cy="71.1" r=".49" fill="none" stroke="#f0f" stroke-width=".25"/>
<circle cx="76.2" cy="25.4" r=".49" fill="#f0f"/>
<circle cx="76.2" cy="25.4" r=".49" fill="none" stroke="#f0f" stroke-width=".25"/>
<circle cx="124.5" cy="25.4" r=".49" fill="#f0f"/>
<circle cx="124.5" cy="25.4" r=".49" fill="none" stroke="#f0f" stroke-width=".25"/>
<circle cx="124.5" cy="30.5" r=".49" fill="#f0f"/>
<circle cx="124.5" cy="30.5" r=".49" fill="none" stroke="#f0f" stroke-width=".25"/>
<circle cx="101.6" cy="30.5" r=".49" fill="#f0f"/>
<circle cx="101.6" cy="30.5" r=".49" fill="none" stroke="#f0f" stroke-width=".25"/>
<circle cx="223.5" cy="137.2" r=".49" fill="#f0f"/>
<circle cx="223.5" cy="137.2" r=".49" fill="none" stroke="#f0f" stroke-width=".25"/>
<circle cx="73.7" cy="132.1" r=".49" fill="#f0f"/>
<circle cx="73.7" cy="132.1" r=".49" fill="none" stroke="#f0f" stroke-width=".25"/>
<circle cx="73.7" cy="157.5" r=".49" fill="#f0f"/>
<circle cx="73.7" cy="157.5" r=".49" fill="none" stroke="#f0f" stroke-width=".25"/>
<g font-size="5.1">
<text x="10.2" y="14.5">W相电动势隔离</text>
<text x="10.2" y="98.3">W相电流检测</text>
</g>
<g font-size="3.3" fill="#00f">
<text x="10.2" y="17.9">Motor_EMFW_ADC=Motor_EMFW+1.24</text>
<text x="10.2" y="101.7">Motor_IW_ADC=(Vinp-Vinn)*8+1.24</text>
<text x="81.3" y="129.7">Vinp</text>
<text x="81.3" y="139.8">Vinn</text>
</g>
<g font-size="2.3">
<text x="82.3" y="19.9">5V</text>
<text x="120.9" y="19.1">3V3_IN</text>
<text x="104.2" y="27.5">C0603</text>
<text x="116.9" y="27.5">50V</text>
<text x="192.1" y="29.3">1V24_IN</text>
<text x="56.7" y="35.1">C0603</text>
<text x="59.5" y="32.6">50V</text>
<text x="66.8" y="35.1">C0603</text>
<text x="69.6" y="32.6">50V</text>
<text x="104.2" y="32.6">C0603</text>
<text x="116.9" y="32.6">50V</text>
<text x="99.1" y="37.7">GND2</text>
<text x="63.5" y="42.8">GND1</text>
<text x="73.7" y="42.8">GND1</text>
<text x="88.4" y="45.2">1</text>
<text x="121.2" y="45.2">8</text>
<text x="147.4" y="42.8">R0603</text>
<text x="160.1" y="42.8">0.1%</text>
<text x="170.2" y="42.8">R0603</text>
<text x="182.9" y="42.8">0.1%</text>
<text x="53.4" y="52.9">R0603</text>
<text x="66.1" y="52.9">0.1%</text>
<text x="88.4" y="50.3">2</text>
<text x="121.2" y="50.3">7</text>
<text x="172.3" y="50.3">3</text>
<text x="187.2" y="52.8">1</text>
<text x="88.4" y="55.4">3</text>
<text x="121.2" y="55.4">6</text>
<text x="172.3" y="55.4">2</text>
<text x="200.7" y="55.5">R0603</text>
<text x="213.4" y="55.5">0.1%</text>
<text x="238.3" y="59.2" transform="rotate(-90 238.3 59.2)">1</text>
<text x="66.8" y="65.6">C0603</text>
<text x="69.6" y="63.1">50V</text>
<text x="88.4" y="60.5">4</text>
<text x="121.2" y="60.5">5</text>
<text x="147.4" y="65.6">R0603</text>
<text x="160.1" y="65.6">0.1%</text>
<text x="170.2" y="65.6">R0603</text>
<text x="182.9" y="65.6">0.1%</text>
<text x="226.1" y="70.7">50V</text>
<text x="226.1" y="73.2">C0603</text>
<text x="238.3" y="74.2" transform="rotate(-90 238.3 74.2)">2</text>
<text x="81.3" y="85.9">GND1</text>
<text x="122" y="85.9">GND2</text>
<text x="221" y="85.9">GND2</text>
<text x="82.3" y="101.2">5V</text>
<text x="120.9" y="100.4">3V3_IN</text>
<text x="197.1" y="100.4">3V3_IN</text>
<text x="69.6" y="113.9">50V</text>
<text x="104.2" y="111.3">C0603</text>
<text x="116.9" y="111.3">50V</text>
<text x="66.8" y="116.4">C0603</text>
<text x="99.1" y="119">GND2</text>
<text x="139.7" y="119">R0603</text>
<text x="152.4" y="119">0.1%</text>
<text x="162.6" y="119">R0603</text>
<text x="175.3" y="119">0.1%</text>
<text x="73.7" y="124">GND1</text>
<text x="88.4" y="126.5">1</text>
<text x="88.4" y="131.6">2</text>
<text x="121.2" y="131.6">7</text>
<text x="121.2" y="126.5">8</text>
<text x="179.8" y="130.3" transform="rotate(-90 179.8 130.3)">8</text>
<text x="35.6" y="134.2">R0603</text>
<text x="48.3" y="134.2">0.1%</text>
<text x="88.4" y="136.7">3</text>
<text x="121.2" y="136.7">6</text>
<text x="172.3" y="134.1">6</text>
<text x="187.2" y="136.7">7</text>
<text x="63.5" y="141.8">C0603</text>
<text x="88.4" y="141.7">4</text>
<text x="121.2" y="141.7">5</text>
<text x="139.7" y="141.8">R0603</text>
<text x="152.4" y="141.8">0.1%</text>
<text x="172.3" y="139.2">5</text>
<text x="203.2" y="139.3">R0603</text>
<text x="215.9" y="139.3">0.1%</text>
<text x="238.3" y="140.5" transform="rotate(-90 238.3 140.5)">1</text>
<text x="35.6" y="146.9">R0603</text>
<text x="48.3" y="146.9">0.1%</text>
<text x="133.6" y="148.7">1V24_IN</text>
<text x="179.8" y="145.3" transform="rotate(-90 179.8 145.3)">4</text>
<text x="63.5" y="154.5">C0603</text>
<text x="76.2" y="154.5">C0603</text>
<text x="203.2" y="152">50V</text>
<text x="203.2" y="154.5">C0603</text>
<text x="226.1" y="152">50V</text>
<text x="226.1" y="154.5">C0603</text>
<text x="238.3" y="155.5" transform="rotate(-90 238.3 155.5)">2</text>
<text x="139.7" y="159.6">R0603</text>
<text x="152.4" y="159.6">0.1%</text>
<text x="30.5" y="167.2">GND1</text>
<text x="81.3" y="167.2">GND1</text>
<text x="122" y="167.2">GND2</text>
<text x="198.2" y="167.2">GND2</text>
<text x="241.1" y="176.4">东莞野火电子技术有限公司</text>
<text x="241.1" y="178.9">https://yehuosm.tmall.com</text>
<text x="224.3" y="184.7">Title</text>
<text x="228.6" y="187.8">野火_无刷直流电机驱动模块_原理图</text>
<text x="223.8" y="192.1">Size</text>
<text x="225.8" y="194.9">A4</text>
<text x="231.7" y="192.1">Document Number</text>
<text x="241.1" y="195.2">W相电压电流检测隔离</text>
<text x="280.5" y="192.1">Rev</text>
<text x="281" y="195.4">V1.0</text>
<text x="223.6" y="199.7">Date:</text>
<text x="230.7" y="199.7">Wednesday, April 20, 2022</text>
<text x="264.2" y="199.7">Sheet</text>
<text x="271.8" y="199.7">10</text>
<text x="276.6" y="199.7">of</text>
<text x="281.2" y="199.7">11</text>
</g>
<g font-size="2.3" fill="#000080">
<text x="59.2" y="27.5">C84</text>
<text x="69.4" y="27.5">C54</text>
<text x="104.2" y="25">C85</text>
<text x="116.9" y="25">1uF</text>
<text x="57.4" y="30.1">1uF</text>
<text x="67.6" y="30.1">0.1uF</text>
<text x="104.2" y="30.1">C53</text>
<text x="116.9" y="30.1">0.1uF</text>
<text x="147.4" y="40.2">R78</text>
<text x="160.1" y="40.2">10K/0.1%R79</text>
<text x="182.9" y="40.2">10K/0.1%</text>
<text x="91.5" y="42.8">U30</text>
<text x="172.8" y="47.8">GS8552-SR</text>
<text x="53.4" y="50.4">R113</text>
<text x="66.1" y="50.4">100R/0.1%</text>
<text x="200.7" y="52.9">R112</text>
<text x="213.4" y="52.9">100R/0.1%</text>
<text x="69.4" y="58">C83</text>
<text x="180.4" y="58">U17A</text>
<text x="67.6" y="60.5">0.1uF</text>
<text x="91.5" y="65.6">NSI1311-DSWVR</text>
<text x="147.4" y="63.1">R80</text>
<text x="160.1" y="63.1">10K/0.1%R81</text>
<text x="182.9" y="63.1">10K/0.1%</text>
<text x="224.8" y="65.6">C55</text>
<text x="241.3" y="65.6">ED7</text>
<text x="226.1" y="68.2">0.1uF</text>
<text x="241.3" y="68.2">PESD3V3L1BA</text>
<text x="67.6" y="111.3">0.1uF</text>
<text x="69.4" y="108.8">C57</text>
<text x="104.2" y="108.8">C56</text>
<text x="116.9" y="108.8">0.1uF</text>
<text x="139.7" y="116.4">R82</text>
<text x="152.4" y="116.4">10K/0.1%R83</text>
<text x="175.3" y="116.4">10K/0.1%</text>
<text x="91.5" y="124">U18</text>
<text x="35.6" y="131.7">R119</text>
<text x="48.3" y="131.7">12R/0.1%</text>
<text x="172.8" y="131.7">U17B</text>
<text x="182.9" y="131.7">GS8552-SR</text>
<text x="63.5" y="136.7">C58</text>
<text x="203.2" y="136.7">R114</text>
<text x="215.9" y="136.7">100R/0.1%</text>
<text x="63.5" y="139.3">330pF</text>
<text x="139.7" y="139.3">R84</text>
<text x="152.4" y="139.3">10K/0.1%</text>
<text x="35.6" y="144.4">R120</text>
<text x="48.3" y="144.4">12R/0.1%</text>
<text x="63.5" y="149.4">C91</text>
<text x="76.2" y="149.4">C90</text>
<text x="91.5" y="146.9">AMC1200SDUBR</text>
<text x="202" y="146.9">C59</text>
<text x="203.2" y="149.4">0.1uF</text>
<text x="224.8" y="146.9">C60</text>
<text x="226.1" y="149.4">0.1uF</text>
<text x="241.3" y="149.4">ED8</text>
<text x="63.5" y="152">10pF</text>
<text x="76.2" y="152">10pF</text>
<text x="238.8" y="152">PESD3V3L1BA</text>
<text x="139.7" y="157.1">R85</text>
<text x="152.4" y="157.1">10K/0.1</text>
<text x="160.3" y="157.1">%</text>
</g>
<g font-size="2.3" fill="#f00">
<text x="23.9" y="51.4">[6]</text>
<text x="28.5" y="51.4">Motor_EMFW</text>
<text x="249.2" y="54.4">Motor_EMFW_ADC</text>
<text x="271.6" y="54.4">[4]</text>
<text x="11.2" y="132.7">[6]</text>
<text x="15.8" y="132.7">Current_W</text>
<text x="249.2" y="138.3">Motor_IW_ADC</text>
<text x="267.5" y="138.3">[4,11]</text>
</g>
<g font-size="2.3" fill="#00f">
<text x="180.4" y="134">V+</text>
<text x="180.4" y="141.6">V-</text>
</g>
<g font-size="2" fill="#004080">
<text x="92.8" y="46.7">VDD1</text>
<text x="112.1" y="46.7">VDD2</text>
<text x="92.8" y="51.8">VIN</text>
<text x="110.3" y="51.8">VOUTP</text>
<text x="92.8" y="56.9">SHTDN</text>
<text x="110.2" y="56.9">VOUTN</text>
<text x="92.8" y="62">GND1</text>
<text x="111.8" y="62">GND2</text>
<text x="92.8" y="128">VDD1</text>
<text x="112.1" y="128">VDD2</text>
<text x="92.8" y="133.1">VINP</text>
<text x="110.3" y="133.1">VOUTP</text>
<text x="92.8" y="138.2">VINN</text>
<text x="92.8" y="143.3">GND1</text>
<text x="110.2" y="138.2">VOUTN</text>
<text x="111.8" y="143.3">GND2</text>
</g>
</svg>
